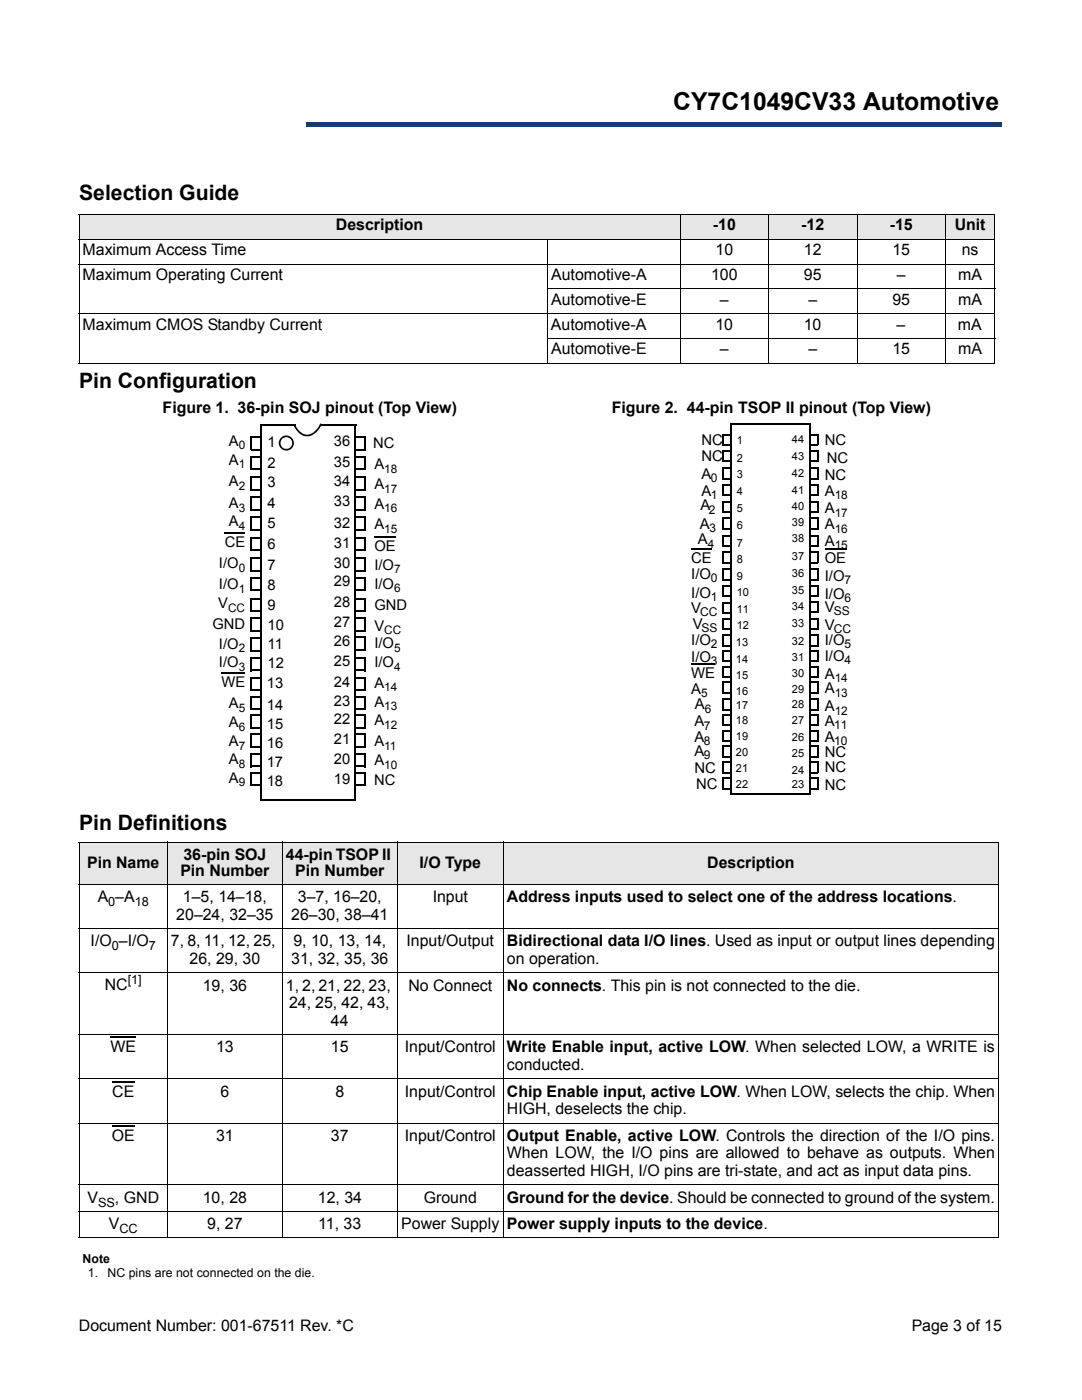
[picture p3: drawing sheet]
<svg xmlns="http://www.w3.org/2000/svg" width="216mm" height="279mm" viewBox="0 0 216 279" stroke-linecap="round" stroke-linejoin="round" font-family="sans-serif">
<path d="M61 24.4h138.8v.9h-138.8z" fill="#163b71"/>
<path d="M61 24.4h138.9" fill="none" stroke="#163b71" stroke-width=".2"/>
<path d="M199.7 24.4h.2v1h-.2z" fill="#163b71"/>
<path d="M61 25.3h138.8" fill="none" stroke="#163b71" stroke-width=".2"/>
<path d="M61 24.3h.1v1h-.1z" fill="#163b71"/>
<path d="M15.8 8.6h45.2v18h-45.2z" fill="#fff"/>
<g fill="#e6e6e6">
<path d="M15.8 42.8h119.9v5h-119.9z"/>
<path d="M135.7 42.8h17.7v5h-17.7z"/>
<path d="M153.4 42.8h17.6v5h-17.6z"/>
<path d="M171 42.8h17.6v5h-17.6z"/>
<path d="M188.6 42.8h9.9v5h-9.9z"/>
</g>
<g fill="none" stroke="#000" stroke-width=".2">
<path d="M15.7 42.8h182.9M15.7 47.8h182.9M15.7 52.7h182.9M15.8 42.9v29.5M109.2 57.6h89.4M109.3 47.7v24.8M135.7 42.7v29.8M153.4 42.7v29.8M171 42.7v29.8M188.6 42.7v29.8M198.5 42.9v29.5M15.7 62.6h182.9"/>
<path d="M15.7 72.5h182.9M109.2 67.5h89.4"/>
</g>
<path d="M52.1 84.6v75M52.1 84.8h6.8M63.9 84.8h7.2M70.9 84.6v75.2M51.9 159.6h19" fill="none" stroke="#000" stroke-width=".34"/>
<g fill="none" stroke="#000" stroke-width=".25">
<path d="M49.9 99.2h2.3M49.9 95.2h2.3M49.9 91.2h2.3M49.9 87.1h2.3M50.1 87.1v2.8M50.1 91.2v2.6M50.1 95.2v2.7M50.1 99.2v2.6M50.1 97.8h2.1M50.1 93.7h2.1M50.1 89.7h2.1M70.8 99.2h2.2"/>
<path d="M70.8 95.2h2.2M70.8 97.8h2.1M70.8 91.2h2.2M70.8 93.7h2.1M70.8 87.1h2.2M70.8 89.7h2.1M72.9 87.1v2.8M72.9 91.2v2.6M72.9 95.2v2.7M72.9 99.2v2.6M49.9 119.5h2.3M49.9 115.3h2.3"/>
<path d="M49.9 111.4h2.3M49.9 107.3h2.3M49.9 103.3h2.3M50.1 103.3v2.7M50.1 107.3v2.6M50.1 111.4v2.6M50.1 115.3v2.6M50.1 119.5v2.6M50.1 117.8h2.1M50.1 113.9h2.1M50.1 109.8h2.1M50.1 105.9h2.1"/>
<path d="M50.1 101.7h2.1M70.8 119.5h2.2M70.8 115.3h2.2M70.8 117.8h2.1M70.8 111.4h2.2M70.8 113.9h2.1M70.8 107.3h2.2M70.8 109.8h2.1M70.8 103.3h2.2M70.8 105.9h2.1M70.8 101.7h2.1M72.9 103.3v2.7"/>
<path d="M72.9 107.3v2.6M72.9 111.4v2.6M72.9 115.3v2.6M72.9 119.5v2.6M49.9 127.4h2.3M49.9 123.4h2.3M49.9 131.3h2.3M49.9 135.2h2.3M49.9 139h2.3M50.1 123.4v2.6M50.1 127.4v2.6M50.1 131.3v2.6"/>
<path d="M50.1 135.2v2.6M50.1 139v2.6M50.1 129.9h2.1M50.1 125.9h2.1M50.1 122h2.1M50.1 133.8h2.1M50.1 137.7h2.1M70.8 123.4h2.2M70.8 125.9h2.1M70.8 122h2.1M70.8 127.2h2.2M70.8 129.8h2.1"/>
<path d="M70.8 131.3h2.2M70.8 133.8h2.1M70.8 135.2h2.2M70.8 137.7h2.1M70.8 139h2.2M72.9 123.4v2.6M72.9 127.2v2.7M72.9 131.3v2.6M72.9 135.2v2.6M72.9 139v2.6M49.9 142.8h2.3M49.9 146.6h2.3"/>
<path d="M50.1 142.8v2.6M50.1 146.6v2.6M50.1 141.5h2.1M50.1 145.3h2.1M50.1 149.1h2.1M70.8 141.5h2.1M70.8 142.8h2.2M70.8 145.3h2.1M70.8 146.6h2.2M70.8 149.1h2.1M72.9 142.8v2.6M72.9 146.6v2.6"/>
</g>
<path d="M51.9 84.6h.2v.4h-.2zM58.5 84.7l.3-.1 .1 .1-.3 .2zM58.6 84.9l.3-.2 .6 1.1 1 .8 1.1 .1 .5-.1 .8-.6 1-1.4 .3 .2-1 1.4-.5 .4-1 .5a2.32 2.32 0 0 1-1.9-.5l-.7-.8zM63.9 84.6l.3 .2zM63.9 84.5l.3 .2v.1l-.3-.2z" fill="#000"/>
<path d="M44.8 106.4h4.1M74.7 107.1h4.3M44.2 134.3h4.7" fill="none" stroke="#000" stroke-width=".21"/>
<circle cx="57.1" cy="88.4" r="1.33" fill="#fff"/>
<g fill="#000">
<path d="M56.4 89.3l.4 .3h.7l.6-.5 .2-.7h.3l-.2 .9-.8 .6-1.1-.1-.3-.2zM56.1 87.4l.7-.5 .9 .1 .8 .7 .1 .7h-.3l-.1-.6-.6-.4-.9-.1-.5 .4-.2 .6v.6l.4 .4-.2 .3-.3-.3-.3-.7 .1-.7zM144.1 96.6h2v.3h-2zM144.1 93.3h2v.3h-2zM144.1 89.9h2v.3h-2zM144.1 86.6h2v.2h-2zM144.3 98.7h1.8v.3h-1.8zM144.3 95.4h1.8v.3h-1.8zM144.3 91.9h1.8v.3h-1.8zM144.3 88.6h1.8v.3h-1.8zM161.5 96.6h1.8v.3h-1.8zM161.5 98.7h1.7v.3h-1.7z"/>
<path d="M161.5 93.3h1.8v.3h-1.8zM161.5 95.4h1.7v.3h-1.7zM161.5 89.9h1.8v.3h-1.8zM161.5 91.9h1.7v.3h-1.7zM161.5 86.6h1.8v.2h-1.8zM161.5 88.6h1.7v.3h-1.7zM144.1 116.8h2v.2h-2zM144.1 113.5h2v.2h-2zM144.1 110.1h2v.2h-2zM144.1 106.8h2v.2h-2zM144.1 103.3h2v.2h-2zM144.1 100h2v.2h-2z"/>
<path d="M144.3 118.9h1.8v.3h-1.8zM144.3 115.6h1.8v.3h-1.8zM144.3 112.1h1.8v.3h-1.8zM144.3 108.8h1.8v.3h-1.8zM144.3 105.4h1.8v.3h-1.8zM144.3 102.2h1.8v.2h-1.8zM161.5 116.8h1.8v.2h-1.8zM161.5 118.9h1.7v.3h-1.7zM161.5 113.5h1.8v.2h-1.8zM161.5 115.6h1.7v.3h-1.7zM161.5 110.1h1.8v.2h-1.8zM161.5 112.1h1.7v.3h-1.7z"/>
<path d="M161.5 106.8h1.8v.2h-1.8zM161.5 108.8h1.7v.3h-1.7zM161.5 103.3h1.8v.2h-1.8zM161.5 105.4h1.7v.3h-1.7zM161.5 100h1.8v.2h-1.8zM161.5 102.2h1.7v.2h-1.7zM144.1 123.4h2v.2h-2zM144.1 129.8h2v.3h-2zM144.1 136.1h2v.2h-2zM144.1 139.4h2v.2h-2zM144.1 120.2h2v.2h-2zM144.1 126.6h2v.3h-2z"/>
<path d="M144.1 132.9h2v.3h-2zM144.3 125.4h1.8v.3h-1.8zM144.3 131.9h1.8v.2h-1.8zM144.3 138.2h1.8v.3h-1.8zM144.3 122.2h1.8v.3h-1.8zM144.3 128.7h1.8v.3h-1.8zM144.3 135h1.8v.2h-1.8zM161.5 120h1.8v.2h-1.8zM161.5 122h1.7v.3h-1.7zM161.5 123.4h1.8v.2h-1.8zM161.5 125.4h1.7v.3h-1.7zM161.5 126.6h1.8v.3h-1.8z"/>
<path d="M161.5 128.7h1.7v.3h-1.7zM161.5 129.8h1.8v.3h-1.8zM161.5 131.9h1.7v.2h-1.7zM161.5 132.9h1.8v.3h-1.8zM161.5 135h1.7v.2h-1.7zM161.5 136.1h1.8v.2h-1.8zM161.5 138.2h1.7v.3h-1.7zM161.5 139.4h1.8v.2h-1.8zM144.1 142.6h2v.2h-2zM144.1 148.8h2v.3h-2zM144.1 155.2h2v.2h-2zM144.1 145.7h2v.3h-2z"/>
<path d="M144.1 152h2v.3h-2zM144.3 141.5h1.8v.3h-1.8zM144.3 144.6h1.8v.3h-1.8zM144.3 151h1.8v.2h-1.8zM144.3 157.3h1.8v.3h-1.8zM144.3 147.8h1.8v.3h-1.8zM144.3 154.1h1.8v.2h-1.8zM161.5 141.5h1.7v.3h-1.7zM161.5 142.6h1.8v.2h-1.8zM161.5 144.6h1.7v.3h-1.7zM161.5 145.7h1.8v.3h-1.8zM161.5 147.8h1.7v.3h-1.7z"/>
<path d="M161.5 148.8h1.8v.3h-1.8zM161.5 151h1.7v.2h-1.7zM161.5 152h1.8v.3h-1.8zM161.5 154.1h1.7v.2h-1.7zM161.5 155.2h1.8v.2h-1.8zM161.5 157.3h1.7v.3h-1.7z"/>
</g>
<g fill="none" stroke="#000" stroke-width=".25">
<path d="M144.3 86.7v2.2M144.3 90v2.2M144.3 93.4v2.3M144.3 96.7v2.3M163.2 86.7v2.2M163.2 90v2.2M163.2 93.4v2.3M163.2 96.7v2.3M144.3 100.1v2.3M144.3 103.4v2.3M144.3 106.9v2.2M144.3 110.2v2.2"/>
<path d="M144.3 113.6v2.3M144.3 116.9v2.3M163.2 100.1v2.3M163.2 103.4v2.3M163.2 106.9v2.2M163.2 110.2v2.2M163.2 113.6v2.3M163.2 116.9v2.3M144.3 120.3v2.2M144.3 123.5v2.2M144.3 126.7v2.3M144.3 129.9v2.2"/>
<path d="M144.3 133.1v2.1M144.3 136.2v2.3M144.3 139.5v2.3M163.2 120.1v2.2M163.2 123.5v2.2M163.2 126.7v2.3M163.2 129.9v2.2M163.2 133.1v2.1M163.2 136.2v2.3M163.2 139.5v2.3M49.9 150.5h2.3M49.9 154.3h2.3"/>
<path d="M50.1 150.5v2.6M50.1 154.3v2.6M50.1 153h2.1M50.1 156.7h2.1M70.8 150.5h2.2M70.8 153h2.1M70.8 154.3h2.2M70.8 156.7h2.1M72.9 150.5v2.6M72.9 154.3v2.6M144.3 142.7v2.2M144.3 145.8v2.3"/>
<path d="M144.3 149v2.2M144.3 152.2v2.1M144.3 155.3v2.3M163.2 142.7v2.2M163.2 145.8v2.3M163.2 149v2.2M163.2 152.2v2.1M163.2 155.3v2.3"/>
</g>
<path d="M145.8 84.7h15.8M145.9 84.5v73.9M161.6 84.5v74.1M145.8 158.4h15.8" fill="none" stroke="#000" stroke-width=".34"/>
<path d="M137.9 109.6h4.1M164.6 109.6h4.3M137.9 132.4h4.8" fill="none" stroke="#000" stroke-width=".21"/>
<g fill="#e6e6e6">
<path d="M15.8 168h17.6v8.5h-17.6z"/>
<path d="M33.4 168h22.9v8.5h-22.9z"/>
<path d="M56.3 168h23v8.5h-23z"/>
<path d="M79.3 168h21.1v8.5h-21.1z"/>
<path d="M100.4 168h98.8v8.5h-98.8z"/>
</g>
<path d="M22 207h5.2M22.4 215.8h4.4M22.3 224.7h4.6" fill="none" stroke="#000" stroke-width=".23"/>
<g fill="none" stroke="#000" stroke-width=".2">
<path d="M15.7 168h183.6M15.7 176.5h183.6M15.8 168.1v78.9M33.4 168v79.1M56.3 168v79.1M79.3 168v79.1M100.4 168v79.1M199.2 168.1v78.9M15.7 185.3h183.6M15.7 194.1h183.6M15.7 206.5h183.6M15.7 215.3h183.6"/>
<path d="M15.7 224.1h183.6M15.7 236.5h183.6M15.7 241.8h183.6M15.7 247.1h183.6"/>
</g>
<text font-size="4.9" x="134.3" y="22">CY7C1049CV33 Automotive</text>
<g font-size="4.2">
<text x="15.8" y="40">Selection Guide</text>
<text x="15.8" y="77.4">Pin Configuration</text>
<text x="15.8" y="165.6">Pin Definitions</text>
</g>
<g font-size="3.2">
<text x="67" y="46">Description</text>
<text x="142.3" y="46">-10</text>
<text x="159.9" y="46">-12</text>
<text x="177.5" y="46">-15</text>
<text x="190.5" y="46">Unit</text>
<text x="16.5" y="50.9">Maximum Access Time</text>
<text x="142.8" y="50.9">10</text>
<text x="160.4" y="50.9">12</text>
<text x="178.1" y="50.9">15</text>
<text x="191.9" y="50.9">ns</text>
<text x="16.5" y="55.9">Maximum Operating Current</text>
<text x="110" y="55.9">Automotive-A</text>
<text x="141.9" y="55.9">100</text>
<text x="160.4" y="55.9">95</text>
<text x="178.9" y="55.9">–</text>
<text x="191.2" y="55.9">mA</text>
<text x="16.5" y="65.8">Maximum CMOS Standby Current</text>
<text x="109.9" y="65.8">Automotive-A</text>
<text x="110" y="60.8">Automotive-E</text>
<text x="142.7" y="65.8">10</text>
<text x="143.7" y="60.8">–</text>
<text x="160.4" y="65.8">10</text>
<text x="161.3" y="60.8">–</text>
<text x="178.1" y="60.8">95</text>
<text x="178.9" y="65.8">–</text>
<text x="191.2" y="65.8">mA</text>
<text x="191.2" y="60.8">mA</text>
<text x="110" y="70.7">Automotive-E</text>
<text x="143.7" y="70.7">–</text>
<text x="161.3" y="70.7">–</text>
<text x="178.1" y="70.7">15</text>
<text x="191.2" y="70.7">mA</text>
<text x="32.4" y="82.3">Figure 1. 36-pin SOJ pinout (Top View)</text>
<text x="122.1" y="82.3">Figure 2. 44-pin TSOP II pinout (Top View)</text>
<text x="17.4" y="173.1">Pin Name</text>
<text x="36.6" y="171.6">36-pin SOJ</text>
<text x="57.1" y="171.6">44-pin TSOP II</text>
<text x="83.7" y="173.1">I/O Type</text>
<text x="141.1" y="173.1">Description</text>
<text x="36" y="174.7">Pin Number</text>
<text x="58.9" y="174.7">Pin Number</text>
<text x="19.5" y="180">A –A</text>
<text x="35.2" y="183.6">20–24, 32–35</text>
<text x="36.5" y="180">1–5, 14–18,</text>
<text x="58.1" y="183.6">26–30, 38–41</text>
<text x="59.4" y="180">3–7, 16–20,</text>
<text x="86.3" y="180">Input</text>
<text x="101.2" y="180">Address inputs used to select one of the address locations.</text>
<text x="18.1" y="188.8">I/O –I/O</text>
<text x="34.1" y="188.8">7, 8, 11, 12, 25,</text>
<text x="58.5" y="188.8">9, 10, 13, 14,</text>
<text x="81.1" y="188.8">Input/Output</text>
<text x="101.2" y="188.8">Bidirectional data I/O lines. Used as input or output lines depending</text>
<text x="20.9" y="197.7">NC</text>
<text x="37.8" y="192.4">26, 29, 30</text>
<text x="40.5" y="197.7">19, 36</text>
<text x="57.1" y="197.7">1, 2, 21, 22, 23,</text>
<text x="58.1" y="192.4">31, 32, 35, 36</text>
<text x="81.5" y="197.7">No Connect</text>
<text x="101.2" y="197.7">No connects. This pin is not connected to the die.</text>
<text x="101.2" y="192.4">on operation.</text>
<text x="57.7" y="201.2">24, 25, 42, 43,</text>
<text x="66" y="204.7">44</text>
<text x="22" y="210">WE</text>
<text x="43.1" y="210">13</text>
<text x="66" y="210">15</text>
<text x="80.8" y="210">Input/Control</text>
<text x="101.2" y="210">Write Enable input, active LOW. When selected LOW, a WRITE is</text>
<text x="101.2" y="213.6">conducted.</text>
<text x="22.4" y="218.8">CE</text>
<text x="44" y="218.8">6</text>
<text x="66.9" y="218.8">8</text>
<text x="80.8" y="218.8">Input/Control</text>
<text x="101.2" y="218.8">Chip Enable input, active LOW. When LOW, selects the chip. When</text>
<text x="22.3" y="227.7">OE</text>
<text x="43.1" y="227.7">31</text>
<text x="66" y="227.7">37</text>
<text x="80.8" y="227.7">Input/Control</text>
<text x="101.2" y="222.4">HIGH, deselects the chip.</text>
<text x="101.2" y="227.7">Output Enable, active LOW. Controls the direction of the I/O pins.</text>
<text x="101.2" y="231.2">When LOW, the I/O pins are allowed to behave as outputs. When</text>
<text x="101.2" y="234.7">deasserted HIGH, I/O pins are tri-state, and act as input data pins.</text>
<text x="17.4" y="240">V</text>
<text x="21.7" y="245.3">V</text>
<text x="22.9" y="240">, GND</text>
<text x="40.5" y="240">10, 28</text>
<text x="41.4" y="245.3">9, 27</text>
<text x="63.4" y="240">12, 34</text>
<text x="63.5" y="245.3">11, 33</text>
<text x="80.1" y="245.3">Power Supply</text>
<text x="84.6" y="240">Ground</text>
<text x="101.2" y="245.3">Power supply inputs to the device.</text>
<text x="101.2" y="240">Ground for the device. Should be connected to ground of the system.</text>
<text x="15.7" y="265.6">Document Number: 001-67511 Rev. *C</text>
<text x="181.9" y="265.6">Page 3 of 15</text>
</g>
<g font-size="3">
<text x="140" y="88.8">NC</text>
<text x="164.6" y="88.8">NC</text>
<text x="140" y="95.6">A</text>
<text x="140" y="92">NC</text>
<text x="164.6" y="95.8">NC</text>
<text x="165" y="92.3">NC</text>
<text x="139.8" y="101.8">A</text>
<text x="140" y="99">A</text>
<text x="164.6" y="98.9">A</text>
<text x="139.6" y="105.5">A</text>
<text x="164.6" y="102.4">A</text>
<text x="164.6" y="105.6">A</text>
<text x="137.9" y="112.4">CE</text>
<text x="139.3" y="108.6">A</text>
<text x="164.6" y="108.9">A</text>
<text x="164.6" y="112.4">OE</text>
<text x="137.9" y="115.5">I/O</text>
<text x="137.9" y="119.3">I/O</text>
<text x="164.6" y="115.9">I/O</text>
<text x="164.6" y="119.4">I/O</text>
<text x="137.9" y="122.4">V</text>
<text x="138.2" y="125.5">V</text>
<text x="164.6" y="122.2">V</text>
<text x="164.6" y="125.7">V</text>
<text x="137.9" y="128.7">I/O</text>
<text x="164.6" y="128.7">I/O</text>
<text x="164.6" y="131.9">I/O</text>
<text x="137.9" y="135.2">WE</text>
<text x="137.9" y="132">I/O</text>
<text x="164.6" y="135.4">A</text>
<text x="137.9" y="138.5">A</text>
<text x="138.7" y="141.6">A</text>
<text x="164.6" y="141.9">A</text>
<text x="164.6" y="138.4">A</text>
<text x="138.6" y="145">A</text>
<text x="138.6" y="148.1">A</text>
<text x="164.6" y="144.9">A</text>
<text x="164.6" y="148.1">A</text>
<text x="138.6" y="150.9">A</text>
<text x="138.6" y="154.2">NC</text>
<text x="164.6" y="151">NC</text>
<text x="164.6" y="154.1">NC</text>
<text x="138.9" y="157.4">NC</text>
<text x="164.6" y="157.6">NC</text>
</g>
<g font-size="2.9">
<text x="45.7" y="88.9">A</text>
<text x="53.4" y="89.2">1</text>
<text x="66.6" y="89">36</text>
<text x="74.4" y="89.4">NC</text>
<text x="45.7" y="92.7">A</text>
<text x="53.4" y="93.4">2</text>
<text x="66.6" y="93.1">35</text>
<text x="74.7" y="93.6">A</text>
<text x="45.7" y="97">A</text>
<text x="45.7" y="101.4">A</text>
<text x="53.4" y="97.3">3</text>
<text x="53.4" y="101.3">4</text>
<text x="66.6" y="97">34</text>
<text x="66.6" y="100.9">33</text>
<text x="74.7" y="97.6">A</text>
<text x="74.7" y="101.5">A</text>
<text x="45.7" y="104.9">A</text>
<text x="53.4" y="105.4">5</text>
<text x="66.6" y="105.3">32</text>
<text x="74.7" y="105.6">A</text>
<text x="43.7" y="113.3">I/O</text>
<text x="44.8" y="109.2">CE</text>
<text x="53.4" y="109.6">6</text>
<text x="53.4" y="113.7">7</text>
<text x="66.6" y="109.4">31</text>
<text x="66.6" y="113.3">30</text>
<text x="74.7" y="109.9">OE</text>
<text x="74.7" y="113.7">I/O</text>
<text x="43.7" y="117.6">I/O</text>
<text x="53.4" y="117.8">8</text>
<text x="66.6" y="117">29</text>
<text x="74.7" y="117.5">I/O</text>
<text x="42.4" y="125.6">GND</text>
<text x="43.6" y="121.4">V</text>
<text x="53.4" y="121.6">9</text>
<text x="53.4" y="125.7">10</text>
<text x="66.6" y="121.1">28</text>
<text x="66.6" y="125.2">27</text>
<text x="74.7" y="125.9">V</text>
<text x="74.7" y="121.8">GND</text>
<text x="43.7" y="129.4">I/O</text>
<text x="53.4" y="129.6">11</text>
<text x="66.6" y="129">26</text>
<text x="74.7" y="129.4">I/O</text>
<text x="43.7" y="133.1">I/O</text>
<text x="44.2" y="137.1">WE</text>
<text x="53.3" y="137.4">13</text>
<text x="53.4" y="133.4">12</text>
<text x="66.6" y="132.9">25</text>
<text x="66.6" y="137.2">24</text>
<text x="74.7" y="137.2">A</text>
<text x="74.7" y="133.2">I/O</text>
<text x="45.7" y="141.4">A</text>
<text x="53.3" y="141.7">14</text>
<text x="66.6" y="140.9">23</text>
<text x="74.7" y="141">A</text>
<text x="45.7" y="145.2">A</text>
<text x="45.7" y="148.9">A</text>
<text x="53.3" y="149.2">16</text>
<text x="53.3" y="145.5">15</text>
<text x="66.6" y="148.5">21</text>
<text x="66.6" y="144.5">22</text>
<text x="74.7" y="144.7">A</text>
<text x="74.7" y="148.9">A</text>
<text x="45.7" y="152.5">A</text>
<text x="53.2" y="153.1">17</text>
<text x="66.6" y="152.4">20</text>
<text x="74.7" y="152.7">A</text>
<text x="45.7" y="156.2">A</text>
<text x="53.2" y="156.9">18</text>
<text x="66.6" y="156.4">19</text>
<text x="74.7" y="156.8">NC</text>
</g>
<g font-size="2.5">
<text x="21.6" y="180.8">0</text>
<text x="26.9" y="180.8">18</text>
<text x="22.3" y="189.7">0</text>
<text x="29.7" y="189.7">7</text>
<text x="25.5" y="196.4">[1]</text>
<text x="19.6" y="240.8">SS</text>
<text x="23.8" y="246.1">CC</text>
<text x="16.5" y="252">Note</text>
<text x="17.5" y="254.8">1.</text>
<text x="21.4" y="254.8">NC pins are not connected on the die.</text>
</g>
<g font-size="2.4">
<text x="141.9" y="96.2">0</text>
<text x="141.9" y="99.6">1</text>
<text x="166.6" y="99.7">18</text>
<text x="141.4" y="102.7">2</text>
<text x="141.6" y="106.2">3</text>
<text x="166.6" y="103.1">17</text>
<text x="166.6" y="106.3">16</text>
<text x="141.2" y="109.3">4</text>
<text x="166.6" y="109.6">15</text>
<text x="141.9" y="116.1">0</text>
<text x="141.9" y="119.9">1</text>
<text x="168.5" y="116.5">7</text>
<text x="139.7" y="123">CC</text>
<text x="166.4" y="122.8">SS</text>
<text x="168.5" y="120.1">6</text>
<text x="140" y="126.2">SS</text>
<text x="141.9" y="129.3">2</text>
<text x="166.4" y="126.3">CC</text>
<text x="168.5" y="129.3">5</text>
<text x="141.9" y="132.7">3</text>
<text x="166.6" y="136.2">14</text>
<text x="168.5" y="132.6">4</text>
<text x="139.9" y="139.2">5</text>
<text x="140.6" y="142.3">6</text>
<text x="166.6" y="142.6">12</text>
<text x="166.6" y="139.1">13</text>
<text x="140.4" y="145.6">7</text>
<text x="140.4" y="148.7">8</text>
<text x="166.5" y="145.5">11</text>
<text x="166.5" y="148.7">10</text>
<text x="140.4" y="151.5">9</text>
</g>
<g font-size="2.3">
<text x="47.6" y="89.7">0</text>
<text x="47.6" y="93.5">1</text>
<text x="76.7" y="94.3">18</text>
<text x="47.6" y="97.7">2</text>
<text x="76.7" y="98.3">17</text>
<text x="47.6" y="102.1">3</text>
<text x="47.6" y="105.7">4</text>
<text x="76.7" y="106.4">15</text>
<text x="76.7" y="102.3">16</text>
<text x="47.6" y="114.1">0</text>
<text x="47.6" y="118.3">1</text>
<text x="78.6" y="114.4">7</text>
<text x="78.6" y="118.2">6</text>
<text x="45.5" y="122.2">CC</text>
<text x="47.6" y="130.2">2</text>
<text x="76.7" y="126.6">CC</text>
<text x="78.6" y="130.1">5</text>
<text x="47.6" y="133.8">3</text>
<text x="76.7" y="138">14</text>
<text x="78.6" y="133.9">4</text>
<text x="47.6" y="142.1">5</text>
<text x="76.7" y="141.8">13</text>
<text x="47.6" y="145.9">6</text>
<text x="47.6" y="149.7">7</text>
<text x="76.7" y="145.5">12</text>
<text x="76.7" y="149.7">11</text>
<text x="47.6" y="153.2">8</text>
<text x="76.7" y="153.4">10</text>
<text x="47.6" y="156.9">9</text>
</g>
<g font-size="2.2">
<text x="147" y="88.6">1</text>
<text x="158" y="88.4">44</text>
<text x="147" y="92.1">2</text>
<text x="147" y="95.4">3</text>
<text x="158" y="91.9">43</text>
<text x="158" y="95.2">42</text>
<text x="147" y="98.7">4</text>
<text x="158" y="98.6">41</text>
<text x="158" y="101.8">40</text>
<text x="147" y="102.2">5</text>
<text x="147" y="105.5">6</text>
<text x="158" y="104.9">39</text>
<text x="147" y="109.1">7</text>
<text x="147" y="112.4">8</text>
<text x="158" y="111.8">37</text>
<text x="158" y="108.2">38</text>
<text x="147" y="115.7">9</text>
<text x="147" y="119">10</text>
<text x="158" y="115.2">36</text>
<text x="158" y="118.6">35</text>
<text x="147" y="122.3">11</text>
<text x="147" y="125.4">12</text>
<text x="158" y="121.8">34</text>
<text x="158" y="125.1">33</text>
<text x="146.8" y="128.8">13</text>
<text x="158" y="132">31</text>
<text x="158" y="128.7">32</text>
<text x="146.8" y="132.4">14</text>
<text x="146.8" y="135.5">15</text>
<text x="158" y="135.2">30</text>
<text x="146.8" y="141.6">17</text>
<text x="146.8" y="138.6">16</text>
<text x="158" y="138.3">29</text>
<text x="158" y="141.2">28</text>
<text x="146.8" y="144.5">18</text>
<text x="146.8" y="147.8">19</text>
<text x="158" y="144.5">27</text>
<text x="158" y="147.9">26</text>
<text x="146.8" y="150.9">20</text>
<text x="146.8" y="154">21</text>
<text x="158" y="151.1">25</text>
<text x="158" y="154.5">24</text>
<text x="146.8" y="157.2">22</text>
<text x="158" y="157.2">23</text>
</g>
</svg>
